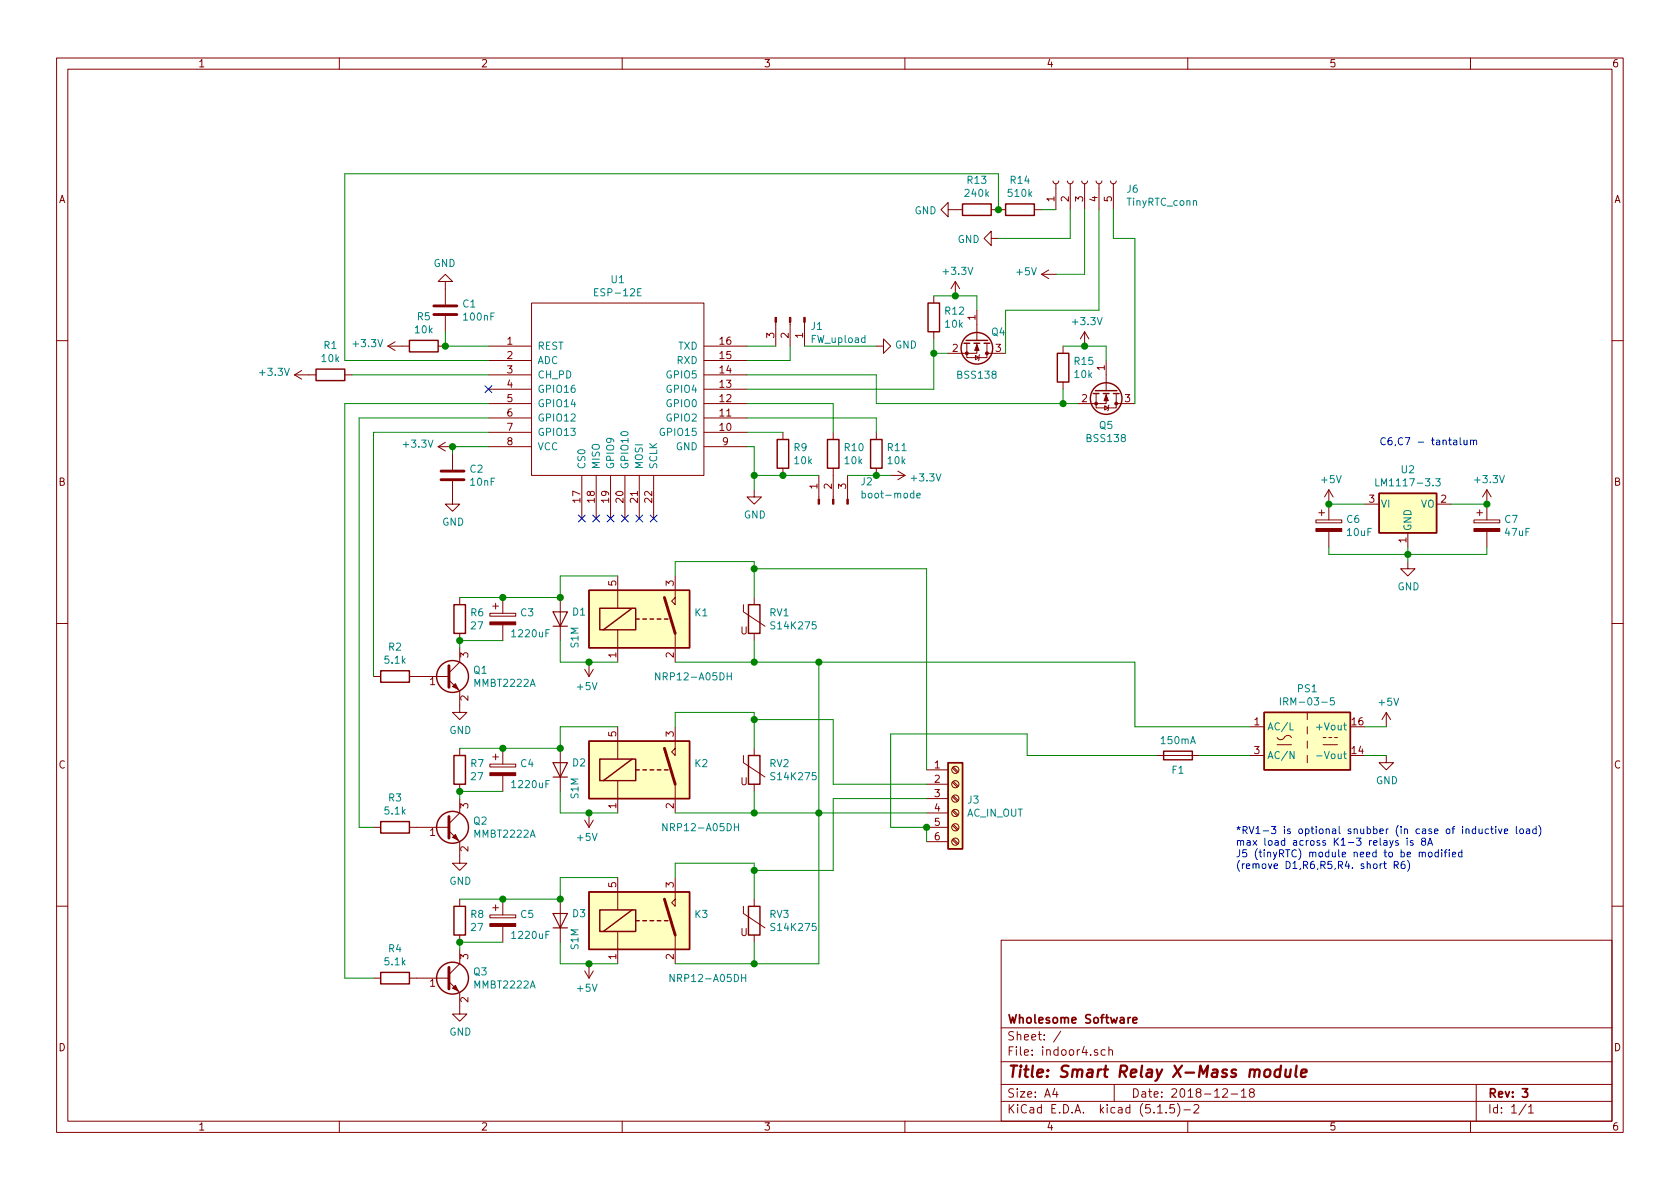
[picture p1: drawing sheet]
<svg xmlns="http://www.w3.org/2000/svg" width="297mm" height="210mm" viewBox="0 0 297 210" stroke-linecap="round" stroke-linejoin="round" font-family="sans-serif">
<g fill="none" stroke="#840000" stroke-width=".18">
<path d="M10 10.3h277v189.9h-277zM12 12.2h273v186.1h-273zM60 10.3v1.9M110 10.3v1.9M160 10.3v1.9M210 10.3v1.9M260 10.3v1.9M167.6 37.1v-1.3l-1.2 1.3 1.2 1.2v-1.2h2.6M175.3 37.1h2.5M182.9 37.1h1.2M186.2 32l.1 .3 .3 .2 .4-.1 .2-.4M186.7 32.5v4.6"/>
<path d="M188.7 32l.1 .3 .4 .2 .3-.1 .2-.4M189.2 32.5v4.6M191.3 32l.1 .3 .3 .2 .4-.1 .2-.4M191.8 32.5v4.6M193.8 32l.1 .3 .3 .2 .4-.1 .2-.4M194.3 32.5v4.6M196.3 32l.1 .3 .4 .2 .4-.1 .2-.4M196.8 32.5v4.6M78.7 49.8h1.3l-1.3-1.3-1.2 1.3h1.2v4M78.7 55.9v2.8M94 53.6h30.5v30.5h-30.5zM137.2 57v4.2"/>
<path d="M139.7 57v4.2M142.2 57v4.2M165.1 52.3v1.3M165.1 58.7v1.2M168.9 49.8l-.8 1.2M168.9 49.8v2.5M168.9 49.8l.8 1.2M172.7 54.9v5.3M175.3 42.2v-1.3l-1.3 1.3 1.3 1.2v-1.2h1.2M184.1 48.5l1.3 .8M184.1 48.5h2.6M185.4 47.7l-1.3 .8"/>
<path d="M191.8 58.7v2.5M191.8 58.7l-.8 1.2M191.8 58.7l.7 1.2M10 60.2h2M52.1 66.3l1.2 .8M52.1 66.3h3.8M53.3 65.5l-1.2 .8M61 66.3h1.2M68.6 61.2l1.2 .8M68.6 61.2h3.8M69.8 60.4l-1.2 .8M77.5 61.2h1.2"/>
<path d="M77.5 79h2.5M77.5 79l1.2 .8M78.7 78.2l-1.2 .8M86.4 66.3h7.6M86.4 61.2h7.6M86.4 71.4h7.6M86.4 63.7h7.6M86.4 68.8h7.6M86.4 73.9h7.6M86.4 76.4h7.6M86.4 79h7.6M124.5 66.3h7.6"/>
<path d="M124.5 61.2h7.6M124.5 71.4h7.6M124.5 63.7h7.6M124.5 68.8h7.6M124.5 73.9h7.6M124.5 76.4h7.6M124.5 79h7.6M138.4 76.4v1.3M147.3 76.4v1.3M154.9 61.2h1.3v-1.3l1.3 1.3-1.3 1.3v-1.3M154.9 76.4v1.3M170.9 60.7v2.5h3.6v-2.5"/>
<path d="M172.5 62.9l.6 .3-.6 .4zM172.7 60.7v1.8h-5.1M173.2 62.7l-.1 .2v.7l-.1 .1M174.5 62.5h3.3M188 61.2v1.3M188 67.6v1.2M193.8 69.6v2.5h3.6v-2.5M195.3 71.7l.7 .4-.7 .4zM195.6 69.6v1.8h-5.1M195.6 63.7v5.4M196.1 71.6l-.1 .1v.8l-.2 .1M197.4 71.4h3.3"/>
<path d="M285 60.2h2M80 85.1v4h1.3l-1.3 1.3-1.3-1.3h1.3M80 80.3v2.8M102.9 84.1v7.6M105.4 84.1v7.6M107.9 84.1v7.6M110.5 84.1v7.6M113 84.1v7.6M115.6 84.1v7.6M133.3 86.6v1.3h1.3l-1.3 1.2-1.2-1.2h1.2M138.4 82.8v1.3M144.8 84.1v4.2"/>
<path d="M147.3 82.8v5.5M149.9 84.1v4.2M154.9 82.8v1.3M157.5 84.1h2.5M158.7 83.3l1.3 .8M160 84.1l-1.3 .7M232.7 91.9h4.5v.6h-4.5zM233.2 90.7h1M233.7 90.2v1M234.9 86.6l-.7 1.3M234.9 86.6v5.3M234.9 94v2.8"/>
<path d="M234.9 86.6l.8 1.3M241.3 89.1h2.5M248.9 99.3v1.3h1.3l-1.3 1.2-1.3-1.2h1.3M248.9 94.2v2.6M254 89.1h2.5M260.6 91.9h4.6v.6h-4.6zM261.1 90.7h1M261.6 90.2v1M262.9 86.6l-.8 1.3M262.9 86.6v5.3M262.9 94v2.8M262.9 86.6l.8 1.3"/>
<path d="M10 110.3h2M66 119.6h1.3M72.4 119.6h7M81.3 114.5v2.6l-1.9 1.9M81.3 105.7v1.2M81.3 112v1.3M86.6 108.5h4.6v.5h-4.6zM87.1 107.2h1M87.6 106.7v1M88.9 105.7v2.8M88.9 110.5v2.8M99.1 105.7v7.6"/>
<path d="M103.4 118.4l.7 1.2M104.1 117.1v2.5M104.9 118.4l-.8 1.2M109.2 101.8v5.8M109.2 111.4v5.7M119.4 101.8v5.1l-.7-.6 .7-.6M119.4 112v5.1M131.4 106.9v1.3l3.9 2.5M133.3 105.7v1.2M133.3 112v1.3M285 110.3h2M79.4 120.3l1.9 1.9v3.8h1.2l-1.2 1.2-1.3-1.2h1.3"/>
<path d="M81.3 132.3v1.3M81.3 138.7v1.2M86.6 135.1h4.6v.5h-4.6zM87.1 133.9h1M87.6 133.3v1.1M88.9 132.3v2.8M88.9 137.2v2.7M99.1 132.3v7.6M109.2 128.5v5.7M109.2 138v5.8M119.4 128.5v5.1l-.7-.6 .7-.7M119.4 138.7v5.1"/>
<path d="M131.4 133.6v1.3l3.9 2.5M133.3 132.3v1.3M133.3 138.7v1.2M163.8 136.1h3.8M163.8 138.7h3.8M168.4 138.3l.8 .9M168.4 135.8l.8 .8M168.6 138.2l.8 .8M168.6 135.6l.8 .9M204.5 133.6h7.6M221 133.6h2.5M221 128.5h2.5"/>
<path d="M225.8 130.4a.81 .81 0 0 0 .8 .4 .81 .81 0 0 0 .7-.6 .73 .73 0 0 1 1 .2M225.8 131.7h2.5M231.1 126v1.2M231.1 128.5v1.3M231.1 131.1v1.2M231.1 133.6v1.3M233.9 131.7h2.6M233.9 130.4h.5M234.9 130.4h.6M236 130.4h.5M245.1 133.6v1.3h1.3l-1.3 1.2-1.3-1.2h1.3M245.1 126l-.8 1.2"/>
<path d="M245.1 126v2.5M245.1 126l.8 1.2M66 146.3h1.3M72.4 146.3h7M79.4 146.9l1.9 1.9v3.8h1.2l-1.2 1.3-1.3-1.3h1.3M81.3 141.2v2.6l-1.9 1.9M81.3 159v1.3M88.9 159v2.8M99.1 159v7.6M103.4 145l.7 1.3M104.1 143.8v2.5M104.9 145l-.8 1.3"/>
<path d="M109.2 155.2v5.7M119.4 155.2v5.1l-.7-.7 .7-.6M133.3 159v1.3M163.8 141.2h3.8M163.8 143.8h3.8M163.8 146.3h3.8M163.8 148.8h3.8M168.4 148.5l.8 .8M168.4 146l.8 .8M168.4 143.4l.8 .9M168.4 140.9l.8 .8M168.6 148.3l.8 .9"/>
<path d="M168.6 145.8l.8 .8M168.6 143.3l.8 .8M168.6 140.7l.8 .8M10 160.2h2M66 173h1.3M72.4 173h7M79.4 173.6l1.9 1.9v3.8h1.2l-1.2 1.3-1.3-1.3h1.3M81.3 165.3v1.3M81.3 167.9v2.5l-1.9 1.9M86.6 161.8h4.6v.5h-4.6zM87.1 160.5h1M87.6 160v1"/>
<path d="M88.9 163.8v2.8M103.4 171.7l.7 1.3M104.1 170.4v2.6M104.9 171.7l-.8 1.3M109.2 164.7v5.7M119.4 165.3v5.1M131.4 160.3v1.2l3.9 2.6M133.3 165.3v1.3M177 166.3h108v32h-108zM285 160.2h2M60 198.3v1.9M110 198.3v1.9"/>
<path d="M160 198.3v1.9M177 194.8h108M177 191.8h108M177 187.8h108M177 181.8h108M186.5 192.5l-.4 1h1M186.8 193v1M187.6 182.3l-1.3 2M194.1 185.7a.37 .37 0 0 0-.6 .1v.2l.6 .2v.1l-.2 .3-.4-.1M195.4 185.7l-.4-.1-.3 .3 .1 .6 .2 .1 .4-.1M196.1 185.7a.37 .37 0 0 1 .6 .1v.8M196.1 185.1v1.5"/>
<path d="M197 191.8v3M204.7 196.8h.8M206.2 196.7v.1M207.6 195.3h-.7l-.1 .7 .2-.1 .5 .1 .2 .2-.1 .5-.2 .1-.6-.1M208.2 195.1a1.71 1.71 0 0 1 0 2.3M209.3 196.3h1.2M210 198.3v1.9M211.1 195.5l.2-.2h.4l.3 .5-1 1h1M216.2 192.7l.2-.2h.4l.2 .5-.9 1h.9M217.7 193.5h1.1M219.5 193l.4-.5v1.5M219.5 194h.8"/>
<path d="M221.2 193.2l-.3-.3 .1-.2 .2-.2 .4 .1 .2 .2-.1 .2-.6 .2a.48 .48 0 0 0-.1 .7l.2 .1 .5-.1a.48 .48 0 0 0-.1-.7h-.1M260 198.3v1.9M261 191.8v6.5M269.8 195.2l-1.2 2M270.3 195.8l.4-.5v1.5M270.3 196.8h.8"/>
<circle cx="168.9" cy="138.7" r=".63"/>
<circle cx="168.9" cy="136.1" r=".63"/>
<circle cx="168.9" cy="146.3" r=".63"/>
<circle cx="168.9" cy="148.8" r=".63"/>
<circle cx="168.9" cy="143.8" r=".63"/>
<circle cx="168.9" cy="141.2" r=".63"/>
</g>
<path d="M199.9 179.9l-.4 .2v.1M200.3 180.4l.7-.1v-.3l-.5-.1-.2 .2 .1 .7h.6M269.2 192.5h.9l-.5 .6 .4 .1v.7l-.2 .1-.6-.1" fill="none" stroke="#840000" stroke-width=".3"/>
<path d="M223.7 189.3a.53 .53 0 0 1 .5-.2 .53 .53 0 0 1 .4 .4v.6a.54 .54 0 0 1-.6 .4 .54 .54 0 0 1-.5-.4zM226.4 189.2a.68 .68 0 0 0-1 .3v.8l.3 .1 .5-.1M226.5 188.4l-.3 2M227.4 189.1l-.1 1.2a.56 .56 0 0 0 .8 0M228.2 189.1l-.2 1.3M229.3 188.4l-.3 1.8 .3 .2M230 189.8l1-.2v-.4l-.6-.1-.3 .3v.9l.2 .1 .5-.1" fill="none" stroke="#840000" stroke-width=".41"/>
<g fill="none" stroke="#840000" stroke-width=".25">
<path d="M170.2 36.1h5.1v2h-5.1zM177.8 36.1h5.1v2h-5.1zM164.1 53.6h2v5.1h-2zM55.9 65.3h5.1v2h-5.1zM72.4 60.2h5.1v2h-5.1zM137.4 77.7h2v5.1h-2zM146.3 77.7h2v5.1h-2zM153.9 77.7h2.1v5.1h-2.1zM170.4 60.7h1M170.8 60.2h3.8M172.2 60.7h1M174 60.7h1"/>
<path d="M186.9 62.5h2.1v5.1h-2.1zM193.3 69.6h1M193.7 69.1h3.8M195.1 69.6h1M196.8 69.6h1.1M243.8 87.2h10.2v7h-10.2zM67.3 118.6h5.1v2h-5.1zM80.3 106.9h2v5.1h-2zM104.1 104.4h17.8v10.1h-17.8zM106 107.6h6.4v3.8h-6.4zM111.8 107.6l-5.1 3.8M112.4 109.5h.6"/>
<path d="M113.7 109.5h.6M114.9 109.5h.7M116.2 109.5h.6M117.5 109.5h.6M132.3 106.9h2.1v5.1h-2.1zM80.3 133.6h2v5.1h-2zM104.1 131.1h17.8v10.1h-17.8zM106 134.2h6.4v3.8h-6.4zM111.8 134.2l-5.1 3.8M112.4 136.1h.6M113.7 136.1h.6M114.9 136.1h.7"/>
<path d="M116.2 136.1h.6M117.5 136.1h.6M132.3 133.6h2.1v5.1h-2.1zM167.6 134.9h2.6v15.2h-2.6zM205.7 132.8h5.1v1.6h-5.1zM223.5 126h15.3v10.1h-15.3zM67.3 145.3h5.1v2h-5.1zM104.1 157.7h17.8v10.2h-17.8zM67.3 172h5.1v2h-5.1zM80.3 160.3h2v5h-2zM106 160.9h6.4v3.8h-6.4zM111.8 160.9l-5.1 3.8"/>
<path d="M112.4 162.8h.6M113.7 162.8h.6M114.9 162.8h.7M116.2 162.8h.6M117.5 162.8h.6M132.3 160.3h2.1v5h-2.1z"/>
<circle cx="172.7" cy="61.6" r="2.79"/>
<circle cx="195.6" cy="70.5" r="2.79"/>
<circle cx="80" cy="119.6" r="2.82"/>
<circle cx="80" cy="146.3" r="2.82"/>
<circle cx="80" cy="173" r="2.82"/>
</g>
<path d="M76.7 55.6h4.1M76.7 54.1h4.1M78 84.8h4M78 83.3h4M79.4 117.7v3.8M117.5 105.7l1.9 6.3M117.5 132.3l1.9 6.4M79.4 144.4v3.8M117.5 159l1.9 6.3M79.4 171.1v3.8" fill="none" stroke="#840000" stroke-width=".51"/>
<g fill="#840000" stroke="#840000" stroke-width=".18">
<path d="M80 121.4l.5-.5 .5 1z"/>
<path d="M80 174.7l.5-.5 .5 1.1z"/>
<path d="M86.6 163.3h4.6v.5h-4.6z"/>
<path d="M149.7 88.3h.3v.8h-.3z"/>
<path d="M147.2 88.3h.2v.8h-.2z"/>
<path d="M144.7 88.3h.2v.8h-.2z"/>
<path d="M195.6 69.8l.4 1.1h-.8z"/>
<path d="M172.7 61l.4 1h-.8z"/>
<path d="M137 56.1h.3v.9h-.3z"/>
<path d="M139.6 56.1h.2v.9h-.2z"/>
<path d="M142.1 56.1h.3v.9h-.3z"/>
<path d="M80 148.1l.5-.5 .5 1z"/>
<path d="M260.6 93.5h4.6v.5h-4.6z"/>
<path d="M232.7 93.5h4.5v.5h-4.5z"/>
<path d="M86.6 110h4.6v.5h-4.6z"/>
<path d="M86.6 136.6h4.6v.6h-4.6z"/>
<circle cx="193.8" cy="71.4" r=".25"/>
<circle cx="197.4" cy="71.4" r=".25"/>
<circle cx="170.9" cy="62.5" r=".25"/>
<circle cx="174.5" cy="62.5" r=".25"/>
</g>
<g fill="none" stroke="#008484" stroke-width=".18">
<path d="M113.4 51h-.6v1.3h.6M152.4 87.3l.4-.1 .2 .2-.1 .6h-.5M152.4 86.8v1.3M162.1 87.6l.6-.1v-.2l-.4-.1-.2 .2 .1 .6h.5M243.3 84.7v1.2h.6M253.8 84.7h.8l-.4 .4 .4 .2v.4l-.2 .2-.6-.1M116.7 119v1.2l-.8-1.2v1.2M128.6 119.6h.7M129.3 119v1.2M226.4 123.4v1.3M227 124l.7-.1v-.4l-.7-.1v1.3M228.1 127.8v1.3h.6"/>
<path d="M228.8 132.9v1.3l-.7-1.3v1.3M232.8 133.7h1M235.9 123.4h-.6l-.1 .6 .5-.1 .2 .2v.3l-.2 .3-.5-.2M117.9 145.6v1.3l-.7-1.3v1.3M129.8 146.2h.8M130.6 145.6v1.3M119.2 172.3v1.3l-.7-1.3v1.3M131.1 172.9h.8M131.9 172.3v1.3"/>
</g>
<path d="M97.8 108.2h2.5l-1.2 2.5zM97.8 110.7h2.5M97.8 134.9h2.5l-1.2 2.5zM97.8 137.4h2.5M97.8 161.5h2.5l-1.2 2.6zM97.8 164.1h2.5" fill="none" stroke="#840000" stroke-width=".2"/>
<g fill="#ffffbf" stroke="#ffffbf" stroke-width=".18">
<path d="M104.1 104.4h17.8v10.1h-17.8z"/>
<path d="M104.1 131.1h17.8v10.1h-17.8z"/>
<path d="M104.1 157.7h17.8v10.2h-17.8z"/>
<path d="M167.6 134.9h2.6v15.2h-2.6z"/>
<path d="M243.8 87.2h10.2v7h-10.2z"/>
<path d="M223.5 126h15.3v10.1h-15.3z"/>
</g>
<g fill="none" stroke="#008400" stroke-width=".18">
<path d="M176.5 37.1v-6.4h-115.5v33h25.4M184.1 37.1h2.6M189.2 37.1v5.1h-12.7M191.8 37.1v11.4h-5.1M194.3 37.1v17.8h-16.5v7.6M196.8 37.1v5.1h3.9v29.2M78.7 58.7v2.5h7.7M165.1 59.9v8.9h-33M165.1 52.3h7.6v2.6M62.2 66.3h24.2M86.4 71.4h-25.4v101.6h5M86.4 73.9h-22.9v72.4h2.5"/>
<path d="M86.4 76.4h-20.4v43.2M86.4 79h-6.4v1.3M132.1 79h1.2v7.6M132.1 66.3h22.8v5.1h35.6M132.1 73.9h22.8v2.5M132.1 71.4h15.2v5M132.1 76.4h6.3M132.1 61.2h5.1M139.7 61.2v2.5h-7.6M142.2 61.2h12.7M165.1 62.5h2.5M188 61.2h7.6v2.5"/>
<path d="M188 68.8v2.6M133.3 84.1h11.5M149.9 84.1h7.6M234.9 96.8v1.2h28v-1.2M234.9 89.1h6.4M248.9 96.8v2.5M256.5 89.1h6.4M88.9 113.3h-7.6v1.2M99.1 113.3v3.8h10.1M109.2 101.8h-10.1v3.9h-17.8M119.4 101.8v-2.5h13.9v6.4M119.4 117.1h81.3v11.4h20.3"/>
<path d="M133.3 113.3v3.8M133.3 100.6h30.5v35.5M144.8 117.1v53.3h-25.4M88.9 139.9h-7.6v1.3M99.1 139.9v3.9h10.1M109.2 128.5h-10.1v3.8h-17.8M119.4 128.5v-2.5h13.9v6.3M133.3 139.9v3.9M133.3 127.2h14v11.5h16.5M204.5 133.6h-22.9v-3.8h-24.1v16.5h6.3v2.5M212.1 133.6h8.9M241.3 128.5h3.8"/>
<path d="M241.3 133.6h3.8M109.2 155.2h-10.1v3.8h-17.8M119.4 155.2v-2.6h13.9v6.4M119.4 143.8h44.4M163.8 141.2h-16.5v12.7h-14M88.9 166.6h-7.6v1.3M99.1 166.6v3.8h10.1M133.3 166.6v3.8"/>
</g>
<g fill="none" stroke="#0000bf" stroke-width=".18">
<path d="M258.2 77.4v1.1l.2 .2M258.9 77.8v.8l.3 .1 .2-.2M259.4 77.8v.9M260 77.9l.2-.1 .3 .1v.8M260 77.8v.9M260.5 78l.2-.2 .3 .1 .1 .8M244.6 152.7h.5M244.8 152.3v1.1l.3 .2M245.7 148.6l.3 .9M246.3 148.6l-.4 1.2-.2 .1M246.5 153l.6-.1 .1-.5-.2-.1h-.5v1.3M246.8 153l.4 .6"/>
<path d="M247.2 148.7l-.3-.1-.2 .2 .1 .2 .4 .1v.3h-.5M248.3 152.3l-.3 .1a.87 .87 0 0 0 0 1.2l.4-.1v-.6l-.4-.1-.3 .3M248.8 148.6v.9M248.9 152.1a1.47 1.47 0 0 1 0 2M249.8 148.7l-.3-.1-.1 .2v.2l.4 .1v.3h-.4M250.9 150.8l.2-.1h.3l.1 .8M251.5 150.9l.1-.2h.3l.1 .8M251.6 148.8l-.3-.3 .1-.2 .2-.1 .4 .1v.3l-.5 .2-.2 .2v.2l.3 .3 .3-.1 .2-.2-.1-.3-.2-.1M252.4 149.5l.5-1.3 .4 1.3M252.6 149.1h.6M252.6 150.8l.2-.1 .4 .1v.5l-.1 .2h-.3l-.2-.1zM254.3 150.7h-.4l-.2 .2 .1 .6h.5"/>
<path d="M254.3 150.3v1.2M254.9 150.3v.1M254.9 150.7v.8M255.3 150.7h.5M255.8 150.3l-.3 .1v1.1M256.2 150.3v.1M256.2 150.7v.8M256.8 151.1l.6-.1-.1-.3h-.3l-.2 .2v.6h.5M258.5 150.7h-.4l-.2 .2 .1 .6h.5M258.5 150.3v1.2M260.9 146.6h-.4l-.2 .2 .1 .6h.5M260.9 146.1v1.3"/>
<path d="M261.5 146.6l.1 .8h.3l.2-.1M262.1 146.6v.8M263.2 146.6h-.4l-.2 .2 .1 .6h.5M263.6 146.6h.4M263.7 146.1v1.1l.3 .2M264.5 146.1v.2M264.5 146.6v.8M264.9 146.6l.4 .8 .3-.8M266 147l.6-.1-.1-.3h-.3l-.2 .2v.6h.5M268.1 146.1v1.1l.2 .2M268.8 146.6h.3l.2 .1 .1 .5-.2 .2h-.3l-.1-.1zM269.9 146.6h.5l.1 .8"/>
<path d="M270.5 146.9h-.5l-.2 .2 .1 .3h.6M271.6 146.6h-.4l-.2 .2 .1 .6h.5M271.6 146.1v1.3M272.1 146a1.47 1.47 0 0 1 0 1.9"/>
</g>
<g fill="#008400" stroke="#008400" stroke-width=".25">
<circle cx="154.9" cy="84.1" r=".51"/>
<circle cx="188" cy="71.4" r=".51"/>
<circle cx="88.9" cy="105.7" r=".51"/>
<circle cx="99.1" cy="105.7" r=".51"/>
<circle cx="81.3" cy="113.3" r=".51"/>
<circle cx="165.1" cy="62.5" r=".51"/>
<circle cx="176.5" cy="37.1" r=".51"/>
<circle cx="191.8" cy="61.2" r=".51"/>
<circle cx="168.9" cy="52.3" r=".51"/>
<circle cx="133.4" cy="143.8" r=".51"/>
<circle cx="138.4" cy="84.1" r=".51"/>
<circle cx="133.4" cy="84.1" r=".51"/>
<circle cx="78.7" cy="61.2" r=".51"/>
<circle cx="80" cy="79" r=".51"/>
<circle cx="248.9" cy="98" r=".51"/>
<circle cx="262.9" cy="89.1" r=".51"/>
<circle cx="235" cy="89.1" r=".51"/>
<circle cx="163.8" cy="146.3" r=".51"/>
<circle cx="81.3" cy="139.9" r=".51"/>
<circle cx="133.4" cy="117.1" r=".51"/>
<circle cx="133.4" cy="153.9" r=".51"/>
<circle cx="144.8" cy="143.8" r=".51"/>
<circle cx="133.4" cy="170.4" r=".51"/>
<circle cx="144.8" cy="117.1" r=".51"/>
<circle cx="133.4" cy="127.2" r=".51"/>
<circle cx="133.4" cy="100.6" r=".51"/>
<circle cx="104.1" cy="170.4" r=".51"/>
<circle cx="88.9" cy="159" r=".51"/>
<circle cx="99.1" cy="159" r=".51"/>
<circle cx="81.3" cy="166.6" r=".51"/>
<circle cx="104.1" cy="143.8" r=".51"/>
<circle cx="88.9" cy="132.3" r=".51"/>
<circle cx="99.1" cy="132.3" r=".51"/>
<circle cx="104.1" cy="117.1" r=".51"/>
</g>
<g fill="none" stroke="#000084" stroke-width=".18">
<path d="M85.8 68.2l1.2 1.2M87 68.2l-1.2 1.2M102.3 91.1l1.2 1.2M103.5 91.1l-1.2 1.2M104.8 91.1l1.2 1.2M106 91.1l-1.2 1.2M107.3 91.1l1.3 1.2M108.6 91.1l-1.3 1.2M109.9 91.1l1.2 1.2M111.1 91.1l-1.2 1.2M112.4 91.1l1.2 1.2M113.6 91.1l-1.2 1.2"/>
<path d="M115 91.1l1.2 1.2M116.2 91.1l-1.2 1.2"/>
</g>
<text font-size="2.8" fill="#840000" x="178" y="190.5">Title: Smart Relay X-Mass module</text>
<g font-size="2.1" fill="#840000">
<text x="178" y="184">Sheet: /</text>
<text x="178" y="181">Wholesome Software</text>
<text x="178" y="186.7">File: indoor4.sch</text>
<text x="178" y="196.9">KiCad E.D.A. kicad (5.1.5)-2</text>
<text x="178" y="194.1">Size: A4</text>
<text x="200" y="194.1">Date: 2018-12-18</text>
<text x="263" y="194.1">Rev: 3</text>
<text x="263" y="196.9">Id: 1/1</text>
</g>
<g font-size="1.8" fill="#840000">
<text x="35" y="11.9">1</text>
<text x="85" y="11.9">2</text>
<text x="135" y="11.9">3</text>
<text x="185" y="11.9">4</text>
<text x="235" y="11.9">5</text>
<text x="285" y="11.9">6</text>
<text x="10.4" y="35.9">A</text>
<text x="186.4" y="35.7" transform="rotate(-90 186.4 35.7)">1</text>
<text x="189" y="35.7" transform="rotate(-90 189 35.7)">2</text>
<text x="191.5" y="35.7" transform="rotate(-90 191.5 35.7)">3</text>
<text x="194.1" y="35.7" transform="rotate(-90 194.1 35.7)">4</text>
<text x="196.6" y="35.7" transform="rotate(-90 196.6 35.7)">5</text>
<text x="285.4" y="35.9">A</text>
<text x="136.9" y="59.8" transform="rotate(-90 136.9 59.8)">3</text>
<text x="139.4" y="59.8" transform="rotate(-90 139.4 59.8)">2</text>
<text x="142" y="59.8" transform="rotate(-90 142 59.8)">1</text>
<text x="172.5" y="56.6" transform="rotate(-90 172.5 56.6)">1</text>
<text x="89.7" y="61">1</text>
<text x="89.7" y="63.5">2</text>
<text x="127.3" y="63.5">15</text>
<text x="127.3" y="61">16</text>
<text x="168.4" y="62.2">2</text>
<text x="176" y="62.2">3</text>
<text x="195.3" y="65.5" transform="rotate(-90 195.3 65.5)">1</text>
<text x="89.7" y="66">3</text>
<text x="89.7" y="68.6">4</text>
<text x="89.7" y="71.1">5</text>
<text x="127.3" y="71.1">12</text>
<text x="127.3" y="68.6">13</text>
<text x="127.3" y="66">14</text>
<text x="191.3" y="71.1">2</text>
<text x="198.9" y="71.1">3</text>
<text x="89.7" y="73.7">6</text>
<text x="89.7" y="76.2">7</text>
<text x="127.3" y="76.2">10</text>
<text x="127.3" y="73.7">11</text>
<text x="89.7" y="78.7">8</text>
<text x="127.8" y="78.7">9</text>
<text x="10.4" y="85.9">B</text>
<text x="102.6" y="88.8" transform="rotate(-90 102.6 88.8)">17</text>
<text x="105.2" y="88.8" transform="rotate(-90 105.2 88.8)">18</text>
<text x="107.7" y="88.8" transform="rotate(-90 107.7 88.8)">19</text>
<text x="110.2" y="88.8" transform="rotate(-90 110.2 88.8)">20</text>
<text x="112.8" y="88.8" transform="rotate(-90 112.8 88.8)">21</text>
<text x="115.3" y="88.8" transform="rotate(-90 115.3 88.8)">22</text>
<text x="144.5" y="86.5" transform="rotate(-90 144.5 86.5)">1</text>
<text x="147.1" y="86.5" transform="rotate(-90 147.1 86.5)">2</text>
<text x="149.6" y="86.5" transform="rotate(-90 149.6 86.5)">3</text>
<text x="242.1" y="88.9">3</text>
<text x="254.8" y="88.9">2</text>
<text x="285.4" y="85.9">B</text>
<text x="248.7" y="96" transform="rotate(-90 248.7 96)">1</text>
<text x="109" y="103.6" transform="rotate(-90 109 103.6)">5</text>
<text x="119.1" y="103.6" transform="rotate(-90 119.1 103.6)">3</text>
<text x="130.9" y="112.2">U</text>
<text x="82.8" y="116.3" transform="rotate(-90 82.8 116.3)">3</text>
<text x="109" y="116.3" transform="rotate(-90 109 116.3)">1</text>
<text x="119.1" y="116.3" transform="rotate(-90 119.1 116.3)">2</text>
<text x="76" y="121.2">1</text>
<text x="82.8" y="123.9" transform="rotate(-90 82.8 123.9)">2</text>
<text x="109" y="130.3" transform="rotate(-90 109 130.3)">5</text>
<text x="119.1" y="130.3" transform="rotate(-90 119.1 130.3)">3</text>
<text x="221.8" y="128.3">1</text>
<text x="239.1" y="128.3">16</text>
<text x="10.4" y="135.9">C</text>
<text x="165.3" y="135.9">1</text>
<text x="221.8" y="133.3">3</text>
<text x="239.1" y="133.3">14</text>
<text x="285.4" y="135.9">C</text>
<text x="82.8" y="143" transform="rotate(-90 82.8 143)">3</text>
<text x="109" y="143" transform="rotate(-90 109 143)">1</text>
<text x="119.1" y="143" transform="rotate(-90 119.1 143)">2</text>
<text x="130.9" y="138.9">U</text>
<text x="165.3" y="138.4">2</text>
<text x="165.3" y="141">3</text>
<text x="165.3" y="143.5">4</text>
<text x="76" y="147.8">1</text>
<text x="165.3" y="146">5</text>
<text x="165.3" y="148.6">6</text>
<text x="82.8" y="150.6" transform="rotate(-90 82.8 150.6)">2</text>
<text x="109" y="156.9" transform="rotate(-90 109 156.9)">5</text>
<text x="119.1" y="156.9" transform="rotate(-90 119.1 156.9)">3</text>
<text x="130.9" y="165.5">U</text>
<text x="82.8" y="169.6" transform="rotate(-90 82.8 169.6)">3</text>
<text x="109" y="169.6" transform="rotate(-90 109 169.6)">1</text>
<text x="119.1" y="169.6" transform="rotate(-90 119.1 169.6)">2</text>
<text x="76" y="174.5">1</text>
<text x="82.8" y="177.3" transform="rotate(-90 82.8 177.3)">2</text>
<text x="10.4" y="185.9">D</text>
<text x="285.4" y="185.9">D</text>
<text x="35" y="199.9">1</text>
<text x="85" y="199.9">2</text>
<text x="135" y="199.9">3</text>
<text x="185" y="199.9">4</text>
<text x="235" y="199.9">5</text>
<text x="285" y="199.9">6</text>
</g>
<g font-size="1.8" fill="#008484">
<text x="170.8" y="34.8">240k</text>
<text x="171.1" y="32.5">R13</text>
<text x="178.4" y="34.8">510k</text>
<text x="178.7" y="32.5">R14</text>
<text x="199.3" y="34.1">J6</text>
<text x="161.7" y="37.9">GND</text>
<text x="199.3" y="36.4">TinyRTC_conn</text>
<text x="76.7" y="47.2">GND</text>
<text x="169.3" y="43">GND</text>
<text x="105.6" y="52.4">ESP-12E</text>
<text x="108.1" y="50.1">U1</text>
<text x="167" y="48.6">+3.3V</text>
<text x="179.8" y="48.7">+5V</text>
<text x="73.5" y="58.9">10k</text>
<text x="73.8" y="56.6">R5</text>
<text x="81.9" y="54.4">C1</text>
<text x="82.1" y="56.7">100nF</text>
<text x="143.5" y="58.3">J1</text>
<text x="167.2" y="55.6">R12</text>
<text x="167.2" y="58">10k</text>
<text x="175.4" y="59.4">Q4</text>
<text x="189.8" y="57.5">+3.3V</text>
<text x="56.9" y="64">10k</text>
<text x="57.3" y="61.7">R1</text>
<text x="62.6" y="61.4">+3.3V</text>
<text x="95" y="61.8">REST</text>
<text x="95" y="64.4">ADC</text>
<text x="119.7" y="64.4">RXD</text>
<text x="119.9" y="61.8">TXD</text>
<text x="143.5" y="60.6">FW_upload</text>
<text x="158.2" y="61.6">GND</text>
<text x="190" y="64.5">R15</text>
<text x="46.1" y="66.5">+3.3V</text>
<text x="95" y="66.9">CH_PD</text>
<text x="95" y="69.5">GPIO16</text>
<text x="118" y="69.5">GPIO4</text>
<text x="118" y="66.9">GPIO5</text>
<text x="169.4" y="67">BSS138</text>
<text x="190.1" y="66.8">10k</text>
<text x="95" y="72">GPIO14</text>
<text x="95" y="74.5">GPIO12</text>
<text x="95" y="77.1">GPIO13</text>
<text x="117" y="77.1">GPIO15</text>
<text x="118" y="74.5">GPIO2</text>
<text x="118" y="72">GPIO0</text>
<text x="194.4" y="75.9">Q5</text>
<text x="71.5" y="79.2">+3.3V</text>
<text x="83.1" y="83.6">C2</text>
<text x="95" y="79.6">VCC</text>
<text x="103.5" y="83.1" transform="rotate(-90 103.5 83.1)">CS0</text>
<text x="106" y="83.1" transform="rotate(-90 106 83.1)">MISO</text>
<text x="108.6" y="83.1" transform="rotate(-90 108.6 83.1)">GPIO9</text>
<text x="111.1" y="83.1" transform="rotate(-90 111.1 83.1)">GPIO10</text>
<text x="113.7" y="83.1" transform="rotate(-90 113.7 83.1)">MOSI</text>
<text x="116.2" y="83.1" transform="rotate(-90 116.2 83.1)">SCLK</text>
<text x="119.5" y="79.6">GND</text>
<text x="140.4" y="79.8">R9</text>
<text x="140.5" y="82.1">10k</text>
<text x="149.4" y="79.8">R10</text>
<text x="149.4" y="82.1">10k</text>
<text x="157" y="79.8">R11</text>
<text x="157" y="82.1">10k</text>
<text x="192.3" y="78.2">BSS138</text>
<text x="247.8" y="83.7">U2</text>
<text x="83.3" y="85.9">10nF</text>
<text x="152.3" y="85.8">J2</text>
<text x="153" y="88.1">boot-mode</text>
<text x="161.3" y="85.1">+3.3V</text>
<text x="233.7" y="85.4">+5V</text>
<text x="244.1" y="89.8">VI</text>
<text x="244.2" y="86">LM1117-3.3</text>
<text x="251.2" y="89.8">VO</text>
<text x="260.9" y="85.4">+3.3V</text>
<text x="78.2" y="93">GND</text>
<text x="131.5" y="91.7">GND</text>
<text x="238.2" y="92.5">C6</text>
<text x="238.3" y="94.8">10uF</text>
<text x="249.6" y="94" transform="rotate(-90 249.6 94)">GND</text>
<text x="266.1" y="92.5">C7</text>
<text x="266.2" y="94.8">47uF</text>
<text x="247.1" y="104.4">GND</text>
<text x="83.3" y="109">R6</text>
<text x="83.4" y="111.3">27</text>
<text x="90.7" y="112.7">1220uF</text>
<text x="92.1" y="109">C3</text>
<text x="101.3" y="108.9">D1</text>
<text x="122.9" y="109">K1</text>
<text x="136.1" y="109">RV1</text>
<text x="136.6" y="111.3">S14K275</text>
<text x="68.1" y="117.4">5.1k</text>
<text x="68.7" y="115.1">R2</text>
<text x="83.8" y="119.1">Q1</text>
<text x="102.3" y="114.5" transform="rotate(-90 102.3 114.5)">S1M</text>
<text x="83.9" y="121.5">MMBT2222A</text>
<text x="102.2" y="122">+5V</text>
<text x="116.6" y="120.3">NRP12-A05DH</text>
<text x="227.5" y="124.7">IRM-03-5</text>
<text x="229.5" y="122.4">PS1</text>
<text x="243.9" y="124.8">+5V</text>
<text x="79.5" y="129.8">GND</text>
<text x="205.4" y="131.6">150mA</text>
<text x="224" y="129.2">AC/L</text>
<text x="233.3" y="129.2">+Vout</text>
<text x="83.3" y="135.7">R7</text>
<text x="83.4" y="138">27</text>
<text x="92.1" y="135.7">C4</text>
<text x="101.3" y="135.5">D2</text>
<text x="122.9" y="135.7">K2</text>
<text x="136.1" y="135.7">RV2</text>
<text x="136.6" y="138">S14K275</text>
<text x="207.3" y="136.8">F1</text>
<text x="224" y="134.2">AC/N</text>
<text x="233.7" y="134.2">-Vout</text>
<text x="68.7" y="141.7">R3</text>
<text x="90.7" y="139.4">1220uF</text>
<text x="102.3" y="141.2" transform="rotate(-90 102.3 141.2)">S1M</text>
<text x="171.1" y="142.1">J3</text>
<text x="243.3" y="138.7">GND</text>
<text x="68.1" y="144">5.1k</text>
<text x="83.8" y="145.8">Q2</text>
<text x="83.9" y="148.1">MMBT2222A</text>
<text x="102.2" y="148.7">+5V</text>
<text x="117.9" y="147">NRP12-A05DH</text>
<text x="170.9" y="144.4">AC_IN_OUT</text>
<text x="79.5" y="156.5">GND</text>
<text x="83.3" y="162.3">R8</text>
<text x="83.4" y="164.6">27</text>
<text x="90.7" y="166">1220uF</text>
<text x="92.1" y="162.3">C5</text>
<text x="101.3" y="162.2">D3</text>
<text x="102.3" y="167.9" transform="rotate(-90 102.3 167.9)">S1M</text>
<text x="122.9" y="162.3">K3</text>
<text x="136.1" y="162.3">RV3</text>
<text x="136.6" y="164.6">S14K275</text>
<text x="68.1" y="170.7">5.1k</text>
<text x="68.7" y="168.4">R4</text>
<text x="83.8" y="172.5">Q3</text>
<text x="119.1" y="173.7">NRP12-A05DH</text>
<text x="83.9" y="174.8">MMBT2222A</text>
<text x="102.2" y="175.4">+5V</text>
<text x="79.5" y="183.1">GND</text>
</g>
<g font-size="1.8" fill="#0000bf">
<text x="243.8" y="78.7">C6,C7 - tantalum</text>
<text x="218.4" y="147.5">*RV1-3 is optional snubber (in case of inductive load)</text>
<text x="218.4" y="149.5">max load across K1-3 relays is 8A</text>
<text x="218.4" y="151.6">J5 (tinyRTC) module need to be modified</text>
<text x="218.4" y="153.7">(remove D1,R6,R5,R4. short R6)</text>
</g>
</svg>
